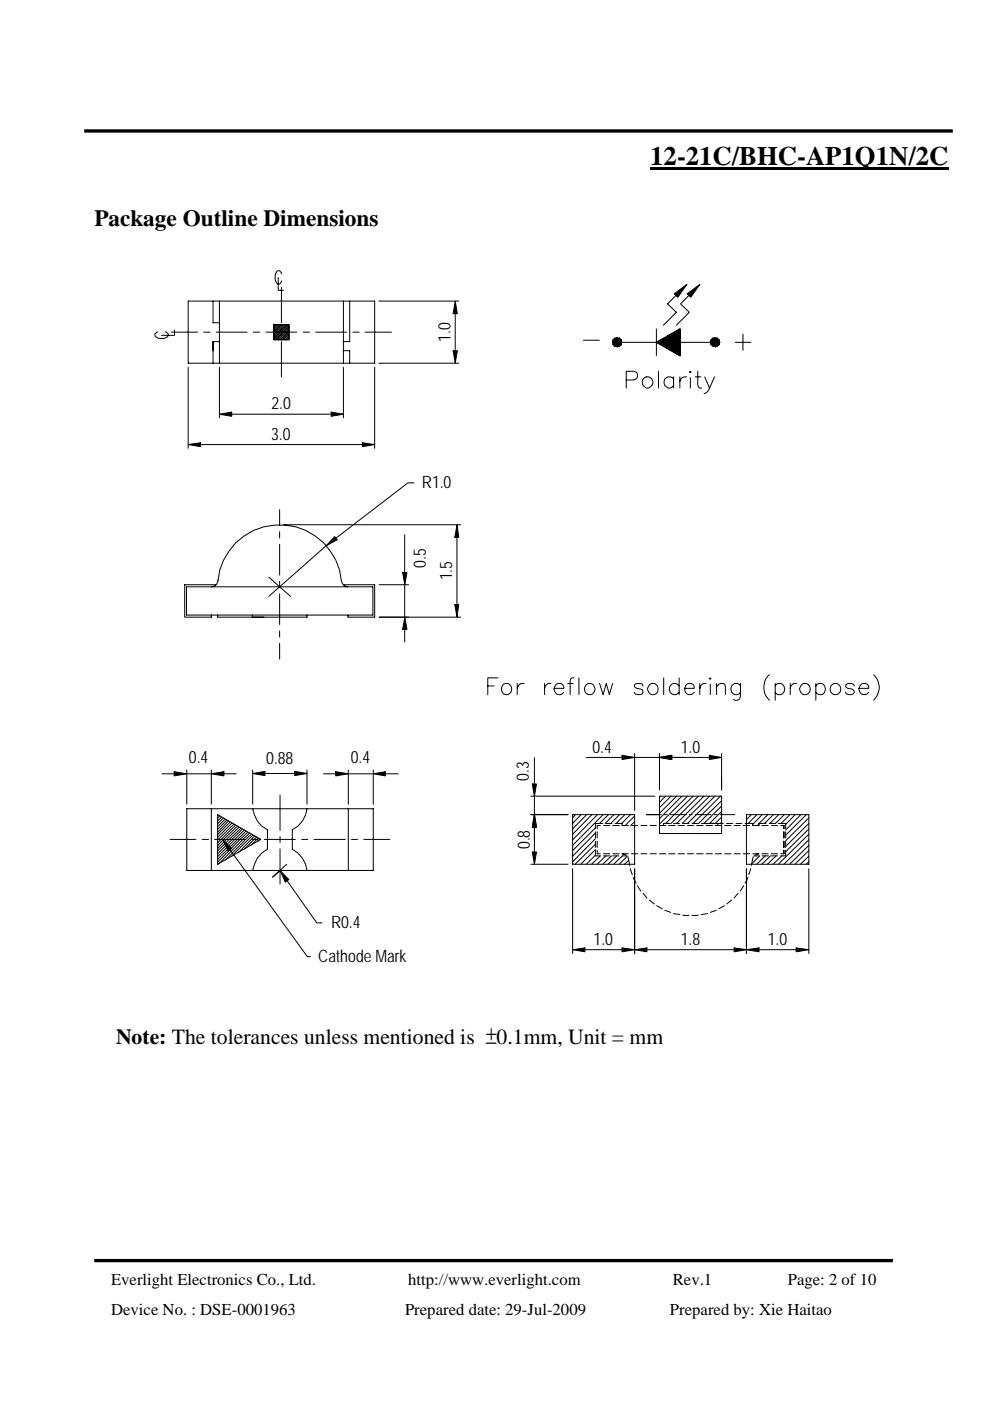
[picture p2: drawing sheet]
<svg xmlns="http://www.w3.org/2000/svg" width="210mm" height="297mm" viewBox="0 0 210 297" stroke-linecap="round" stroke-linejoin="round" font-family="sans-serif">
<path d="M137.9 35.5h63.2v.5h-63.2z" fill="#000"/>
<path d="M17.9 27.8h184.1M20 267.3h169.3" fill="none" stroke="#000" stroke-width=".71" stroke-linecap="butt"/>
<path d="M29 49h163.1v161.2h-163.1z" fill="#fff"/>
<path d="M28.9 49h163.3" fill="none" stroke="#fff" stroke-width=".21"/>
<g fill="none" stroke="#000" stroke-width=".21">
<path d="M59 58.8v2.8h1.1M59.7 58.1a.67 .67 0 0 0-1-.5 1.99 1.99 0 0 0 .2 2.6 .75 .75 0 0 0 .8-.6M33.5 70.4a.67 .67 0 0 0-.5 1 2.03 2.03 0 0 0 2.7-.2 .75 .75 0 0 0-.7-.8M36.3 70.4h5.6M37 70v1.1h-2.8M39.9 63.8h39.5v13.2h-39.5zM39.9 77.9v17.2M43.2 70.4h1.3M45.2 63.8v4.6h1.3M45.8 70.4h6.6M46.5 63.8v13.2M46.5 77.9v10.7"/>
<path d="M46.5 72.4h-1.3v4.6M53.7 70.4h1.4M56.4 70.4h6.5M58 68.8h3.3v3.3h-3.3zM58.1 68.8l-.1 .1M58.5 68.8l-.5 .4M58.8 68.8l-.8 .7M59.1 68.8l-1.1 1.1M59.5 68.8l-1.5 1.5M59.7 61v7.4M59.7 69.8v1.3M59.7 72.4v7.5"/>
<path d="M59.9 68.8l-1.9 1.8M60.2 68.8l-2.2 2.2M60.6 68.8l-2.6 2.5M60.9 68.8l-2.9 2.9M61.2 68.8l-3.2 3.2M61.3 69.1l-3 3M61.3 69.4l-2.7 2.7M61.3 69.8l-2.3 2.3M61.3 70.1l-1.9 2M61.3 70.4l-1.6 1.7M61.3 70.8l-1.3 1.3M61.3 71.2l-.9 .9"/>
<path d="M61.3 71.5l-.5 .6M61.3 71.8l-.2 .3M64.3 70.4h1.3M67 70.4h6.5M72.8 63.8v13.2M72.8 77.9v10.7M72.8 74.4h1.3v2.6M74.1 63.8v8.6h-1.3M74.8 70.4h1.4M77.4 70.4h5.6M79.4 77.9v17.2M80.3 63.8h17"/>
<path d="M80.3 77h17M96.1 74.4h.9l-.5 2.6zM96.5 63.8l.5 2.7h-.9zM96.5 66.5v7.9M123.7 72.1h3.4M129.9 72.6h1l-.9 .5zM130 72.1l.3-.4 .6 .9zM130 72.1l.9 .5h-1zM130 73.1l.9-.5-.6 .8zM130.3 71.7l.6-.1v1zM130.9 72.6l.8-.5 .1 .5zM130.9 71.6l.5 .1-.5 .9z"/>
<path d="M130.9 72.6v.9l-.6-.1zM130.9 72.6l.5 .8-.5 .1zM130.9 72.6l.8 .5-.3 .3zM130.9 72.6h.9l-.1 .5zM130.9 72.6h8.3M131.4 71.7l.3 .4-.8 .5zM139.2 72.6l5-2.9v5.8M139.2 72.6l5 2.9M139.2 69.7v5.8M139.4 72.5l-.2 .1M139.6 72.3l-.3 .3M139.6 78.7v3.6"/>
<path d="M139.9 72.1l-.5 .5M140.2 72l-.7 .7M140.5 71.8l-1 1M140.7 71.7l-1.1 1.1M141 71.5l-1.3 1.4M141.3 71.4l-1.5 1.5M141.5 71.2l-1.7 1.7M141.8 71l-1.9 1.9M142.1 70.9l-2.1 2.1M142.4 70.7l-2.3 2.4M142.7 70.6l-2.6 2.5M142.8 79.9v2.4"/>
<path d="M143 62.3l2.6-2-1.9 2.7zM143 70.4l-2.8 2.8M143.3 70.3l-3 2.9M143.5 70.1l-3.1 3.1M143.8 69.9l-3.4 3.3M144.1 69.8l-3.6 3.5M144.1 79.9v2.4M144.2 72.6h7.9M144.2 69.8l-3.6 3.6M144.2 69.8l-3.5 3.6M144.2 70l-3.5 3.5M144.2 70.1l-3.4 3.4"/>
<path d="M144.2 70.2l-3.3 3.3M144.2 70.4l-3.3 3.1M144.2 70.4l-3.2 3.2M144.2 70.6l-3.1 3.1M144.2 70.7l-3 3M144.2 70.8l-3 3M144.2 70.9l-2.9 2.9M144.2 71l-2.8 2.8M144.2 71.2l-2.7 2.7M144.2 71.4l-2.6 2.6M144.2 71.5l-2.5 2.5M144.2 71.6l-2.4 2.5"/>
<path d="M144.2 71.7l-2.4 2.4M144.2 71.8l-2.3 2.3M144.2 72l-2.2 2.2M144.2 72.1l-2.1 2.1M144.2 72.2l-2.1 2.1M144.2 72.3l-2 2M144.2 72.4l-1.9 2M144.2 72.5l-1.8 1.9M144.2 72.6l-1.8 1.8M144.2 72.8l-1.7 1.7M144.2 72.9l-1.6 1.6M144.2 73l-1.5 1.6"/>
<path d="M144.2 73.1l-1.5 1.5M144.2 73.2l-1.4 1.5M144.2 73.3l-1.3 1.4M144.2 73.5l-1.2 1.2M144.2 73.5l-1.2 1.3M144.2 73.7l-1.1 1.1M144.2 73.8l-1 1.1M144.2 73.9l-.9 1M144.2 74.1l-.9 .9M144.2 74.1l-.8 .9M144.2 74.3l-.7 .7M144.2 74.4l-.6 .7"/>
<path d="M144.2 74.5l-.6 .6M144.2 74.7l-.5 .5M144.2 74.7l-.4 .5M144.2 74.9l-.4 .3M144.2 75l-.3 .2M144.2 75.1l-.2 .2M144.2 75.2l-.1 .2M144.2 75.3l-.1 .1M144.2 75.5h.1M145.6 79.9a1.14 1.14 0 0 0-1.5 1M145.6 60.3l-4.1 4.1 1.9 1.8-2.7 2.8M145.7 62.3l2.7-2-1.9 2.7z"/>
<path d="M146.4 78.7l.1 .2-.1 .1-.2-.1zM147.4 79.9h1.2M147.9 78.7v2.8l.2 .5 .3 .3h.4M148.4 60.3l-4.1 4.1 1.9 1.8-2.8 2.8M149.4 79.9l1.1 2.4 1-2.4M150.6 72.6h1l-.9 .5zM150.7 72.1l.4-.4 .5 .9zM150.7 72.1l.9 .5h-1zM150.7 73.1l.9-.5-.5 .8zM151.1 71.7l.5-.1v1zM151.6 72.6l.9-.5 .1 .5zM151.6 71.6l.5 .1-.5 .9z"/>
<path d="M151.6 72.6v.9l-.5-.1zM151.6 72.6l.5 .8-.5 .1zM151.6 72.6l.9 .5-.4 .3zM151.6 72.6h1l-.1 .5zM152.1 71.7l.4 .4-.9 .5zM155.9 72.6h3.3M157.5 70.9v3.4M39.9 94.3l2.6-.4v.8zM42.5 94.3h34.3M46.5 87.8l2.6-.4v.9zM49.1 87.8h21.1M70.2 87.4l2.6 .4-2.6 .5z"/>
<path d="M76.8 93.9l2.6 .4-2.6 .4zM132.8 80.6h1.5l.6-.3a.92 .92 0 0 0 .2-.9 .92 .92 0 0 0-.8-.7h-1.5v3.6M142.8 80.3a1.15 1.15 0 0 0-1.8 0 1.15 1.15 0 0 0 .3 1.7 .93 .93 0 0 0 1.5-.3M146.4 80.1v2.2M150.5 82.3a1.5 1.5 0 0 1-1.2 1.1M59.3 108.1v3.3M59.3 112.7v1.4M59.3 115.4v6.5M60.2 111.3h37.4M69.2 115.7l-12.2 10.7M71 113.8l.5 .6-2.3 1.3zM85.8 113.4v8"/>
<path d="M87.8 102.4h-1.3l-15.2 11.7M96.9 113.9v14.3M96.9 111.3l.4 2.6h-.9zM39.5 124.4h39.6v6h-39.6zM39.5 124.4v6M44.9 124.4l.7-.2 .4-.4 .2-.7a13.1 13.1 0 0 1 13.1-11.8 13.1 13.1 0 0 1 13.1 11.8l.2 .7 .4 .4 .7 .2M45.8 124h-6.6v6.9h5.6v-.5M46.1 130.4v.5h19v-.5M53.5 130.4v.5M57 122.4l4.6 4M59.3 123.2v1.4M59.3 125.9v6.5"/>
<path d="M59.3 133.8v1.3M59.3 136.4v3.3M72.8 124h6.6v6.9h-5.6v-.5M80.4 124h6.2M80.4 130.9h17.2M85.4 121.4h.9l-.5 2.6zM85.8 124v6.9M85.8 133.5v2.6M85.8 130.9l.5 2.6h-.9zM96.4 128.2h.9l-.4 2.7zM103.4 145.4h1.4M105.6 143.7h-2.2v3.6"/>
<path d="M109.7 144.9v2.4M111.1 144.9a1.15 1.15 0 0 0-1.4 1M115.5 144.9v2.4M116.8 144.9a1.12 1.12 0 0 0-1.3 1M117.5 145.9h2a1.04 1.04 0 0 0-1-1.1 1.04 1.04 0 0 0-1 1.1 1.13 1.13 0 0 0 .7 1.3 1.13 1.13 0 0 0 1.3-.4M120.4 144.9h1.2M121.7 143.7l-.7 .2-.1 .5v2.9M122.7 143.7v3.6M127.1 144.9l.8 2.4 .6-2.4 .7 2.4 .7-2.4M134.6 159.8v12M136.3 145.4l-.1-.3-.5-.2-1.1 .2-.1 .3 .1 .3 1.6 .5 .1 .6-.1 .3-.5 .2-1.1-.2-.1-.3M139.8 159.8v7.7"/>
<path d="M140.7 143.7v3.6M144 145.4a1.15 1.15 0 0 0-1.7-.2 1.15 1.15 0 0 0 0 1.8 1.15 1.15 0 0 0 1.7-.2M144 143.7v3.6M145.2 145.9h2a1.04 1.04 0 0 0-1.2-1 1.04 1.04 0 0 0-.8 1.3 1.08 1.08 0 0 0 .8 1.1 1.08 1.08 0 0 0 1.2-.5M148.4 144.9v2.4M149.7 144.9a1.12 1.12 0 0 0-1.3 1M150.4 143.9l.2-.2 .1 .2-.1 .1zM150.6 145.1v2.2M151.9 145.6l.9-.7 .8 .2 .2 .5v1.7M151.9 144.9v2.4M153 159.8v7.7M157 144.9v2.7l-.2 .5a.95 .95 0 0 1-1.3 .2"/>
<path d="M157 145.4a1.17 1.17 0 0 0-2 .3 1.17 1.17 0 0 0 1.3 1.6l.7-.5M163.2 143.1a3.6 3.6 0 0 0 0 5.4M164.4 145.4a1.16 1.16 0 0 1 2 .4 1.16 1.16 0 0 1-1.4 1.5l-.6-.5M164.4 144.9v3.6M167.6 144.9v2.4M168.9 144.9a1.1 1.1 0 0 0-1.3 1M173 145.4a1.09 1.09 0 0 1 1.3-.4 1.09 1.09 0 0 1 .7 1.2 1.08 1.08 0 0 1-.8 1.1 1.08 1.08 0 0 1-1.2-.5M173 144.9v3.6M181.1 145.4a1.22 1.22 0 0 0-1.7-.3l-.1 .3 .1 .3 1.5 .5 .2 .6a1.24 1.24 0 0 1-1.7 .3l-.1-.3M182.1 145.9h2.1a1.04 1.04 0 0 0-1-1.1 1.04 1.04 0 0 0-1.1 1.1 1.13 1.13 0 0 0 .7 1.3 1.13 1.13 0 0 0 1.4-.4M185.2 143.1a3.6 3.6 0 0 1 0 5.4M34.3 164.1h2.6"/>
<path d="M36 178h5.5M36.9 163.6l2.7 .5-2.7 .4zM39.6 171.5h39.5v13.1h-39.5zM39.6 163.3v7.2M39.6 164.1h5.2M42.9 178h1.3M44.8 164.1l2.7-.5v.9zM44.8 163.3v7.2M44.8 171.5v13.1M45.5 178h6.6M46.1 172.7l9.2 5.3-9.2 5.2zM46.2 172.8l-.1 .1"/>
<path d="M46.6 173l-.5 .5M47 173.2l-.9 .9M47.2 178l1.9 1.9-.7 .5zM47.3 173.5l-1.2 1.1M47.5 164.1h2.6M47.7 173.7l-1.6 1.5M48.1 173.9l-2 1.9M48.5 174.1l-2.4 2.3M48.8 174.3l-2.7 2.6M49.2 174.5l-3.1 3M49.6 174.7l-3.5 3.4M49.9 174.9l-3.8 3.8"/>
<path d="M50.3 175.2l-4.2 4.1M50.7 175.4l-4.6 4.5M51.1 175.6l-5 4.8M51.4 175.8l-5.3 5.2M51.8 176l-5.7 5.6M52.2 176.2l-6.1 6M52.5 176.4l-6.4 6.4M52.9 176.6l-6.5 6.6M53.3 176.9l-5.5 5.5M53.4 178h1.3M53.6 171.5a5.7 5.7 0 0 0 3.1 4.4v4.1a5.9 5.9 0 0 0-3.1 4.6M53.6 164l2.6-.4v.8z"/>
<path d="M53.6 163.3v7.2M53.7 177.1l-4.6 4.4M54 177.2l-3.5 3.6M54.4 177.5l-2.5 2.5M54.8 177.7l-1.5 1.5M55.1 177.9l-.5 .5M56 178h6.6M56.2 164h6.3M59.4 168.6v7.5M59.4 177.4v1.2M59.4 180v7.5M62.5 163.6l2.6 .4-2.6 .4z"/>
<path d="M64 178h1.2M65.1 171.5a5.6 5.6 0 0 1-3.1 4.4v4.1a5.8 5.8 0 0 1 3.1 4.6M65.1 163.3v7.2M66.6 178h6.6M68.6 164.1h2.6M71.2 163.6l2.7 .5-2.7 .4zM73.9 163.3v7.2M73.9 171.5v13.1M73.9 164.1h5.2M74.5 178h1.3M77.1 178h5.5M79.1 164.1l2.6-.5v.9z"/>
<path d="M79.1 163.3v7.2M81.7 164.1h2.7M112.6 172.7h7.8M112.6 168.8h26.3M112.9 166.2h.8l-.4 2.6zM113.3 172.7l.4 2.7h-.8zM113.3 160.7v5.5M113.3 168.8v3.9M113.3 175.4v5.2M121.4 172.7h13.2v10.5h-13.2zM122 172.7l-.6 .7M123.2 172.7l-1.8 1.9"/>
<path d="M124.3 160.6h7.6M124.4 172.7l-3 3.1M125.5 172.7l-4.1 4.2M126.2 176.4v1.3M126.2 178.4v1.3M126.2 175.5l-4.8 4.8M126.2 176.6l-4.8 4.9M126.2 177.8l-4.8 4.9M126.2 179l-4.3 4.2M126.6 176.4v1.3M126.6 178.4v1.3M126.7 172.7l-5.3 5.4"/>
<path d="M127.3 175h-.7v.7M127.8 174.6h-1.6v1.1M127.9 172.7l-6.5 6.5M128 175h1.3M128.4 174.6h1.3M129 172.7l-1.9 1.9M129.9 175h1.4M130.2 172.7l-1.9 1.9M130.4 174.6h1.5v.4h1.3M131.4 172.7l-1.9 1.9M131.9 160.1l2.7 .5-2.7 .4zM132.5 172.7l-1.9 1.9"/>
<path d="M133.7 172.7l-1.9 1.9M133.9 175h1.3M134.6 160.6h5.2M134.6 173l-2.1 2M134.6 174.2l-.9 .8M135.9 175h1.3M137.8 175h1.4M139.8 160.6l2.6-.5v.9zM139.8 172.7h-2.7h3.1M139.8 175h1.4M140 168.8l-.2 .2M140.7 176.7h12.3h-13.2v-7.9h13.2v7.9h-6.5"/>
<path d="M140.9 172.7h.6M141.1 168.8l-1.3 1.3M141.8 175h1.3M142.1 174.6h-1.4v.4M142.1 172.7h3.4M142.3 168.8l-2.5 2.4M142.4 160.6h8M142.8 174.6h1.3M143.5 168.8l-3.7 3.6M143.8 175h1.3M144.6 168.8l-4.8 4.8M144.7 174.6h1.4"/>
<path d="M145.8 168.8l-6 5.9M145.8 175h1.2M146.2 172.7h.5M146.7 174.6h1.4M147 168.8l-5.8 5.8M147.4 172.7h3.3M147.7 175h1.4M148.1 168.8l-5.8 5.8M148.8 174.6h4.6M149.3 168.8l-5.8 5.8M149.7 175h1.3M150.4 160.1l2.6 .5-2.6 .4z"/>
<path d="M150.5 168.8l-5.8 5.8M151.4 172.7h.6M151.6 168.8l-5.8 5.8M151.6 175h1.4M152.2 174.6v.4M152.7 172.7h3.1M152.8 168.8l-5.8 5.8M153 169.8l-4.9 4.8M153 170.9l-3.7 3.7M153 172.1l-2.5 2.5M153 173.2l-1.4 1.4M153 174.3l-.2 .3"/>
<path d="M153.6 175h1.4M154 174.6h1.4M155.7 175h1.2M156 174.6h1.3M157.6 175h1.3M158 174.6h1.6v.4h1.3v-.4M158.3 172.7h13.2v10.5h-13.2zM159.3 172.7l-1 1.1M160.5 172.7l-1.9 1.9M160.9 174.6h1.5M160.9 174.6l-.3 .4M161.5 175h1.4"/>
<path d="M161.6 172.7l-2 2.1M162.8 172.7l-1.9 1.9M163.5 175h1.4M164 172.7l-1.9 1.9M165 174.6h1.6v1.1M165.1 172.7l-1.9 1.9M165.5 175h.7v.7M166.2 176.4v1.3M166.2 178.4v1.3M166.3 172.7l-1.9 1.9h-1.3M166.6 176.4v1.3M166.6 178.4v1.3"/>
<path d="M167.5 172.7l-1.9 1.9M168.6 172.7l-2 2.1M169.8 172.7l-3.2 3.3M171 172.7l-4.4 4.4M171.5 173.4l-4.9 4.9M171.5 174.6l-4.9 4.9M171.5 175.8l-4.9 4.8M171.5 176.9l-6.5 6.3M171.5 178.1l-5.3 5.1M171.5 179.2l-4.1 4M48.7 180.1l16.5 22.7h.6M59.4 184.6l1.8 1.9-.7 .5z"/>
<path d="M60.8 183.2l-3 2.8 1.6-1.4M60.9 186.7l6.3 9h1.1M112.6 183.2h7.8M112.9 180.6h.8l-.4 2.6zM121.4 184.2v18M126.2 180.3v1.2h1.1l-1.9 1.7M126.2 180.1l-3.1 3.1M126.2 181.3l-1.9 1.9M126.6 180.3v.7h.7M128 181h1.3M128 181.5h1.3M128.5 181.5l-1.9 1.7"/>
<path d="M129.6 181.5l-1.8 1.7M129.9 181.5h1.3M129.9 181h1.4M130.8 181.5l-1.9 1.7M131.9 181h1.3M131.9 181.5h1M132 181l.6 .2M132 181.5l-1.9 1.7M133 181.5l-1.7 1.7M133.1 181.7l.4 1.8M133.3 182.4l-.9 .8M133.7 184.2l.3 1.2"/>
<path d="M133.9 181h1.3M134.3 186l.6 1.2M134.6 184.2v18M135.1 187.8l.8 1.1M135.9 181h1.3M136.3 189.4l.9 1M137.7 190.8l1 .9M137.8 181h1.4M139.2 192l1.2 .7M139.8 181h1.4M140.9 193l1.3 .4M141.8 181h1.3"/>
<path d="M142.8 193.7l1.3 .2M143.8 181h1.3M144.7 194l1.4 .1M145.8 181h1.2M147.7 181h1.4M148.1 194l-1.4 .1M149.7 181h1.3M150 193.7l-1.3 .2M151.6 181h1.4M151.9 193l-1.3 .4M153.6 192l-1.2 .7M153.6 181h1.4"/>
<path d="M155.1 190.8l-1 .9M155.7 181h1.2M156.5 189.4l-.8 1M157.6 181h1.3M157.7 187.8l-.8 1.1M158.3 184.2v18M158.6 186l-.6 1.2M159.2 184.2l-.4 1.2M159.6 181h1.3M159.7 181.7l-.4 1.8M160.9 181l-.7 .2M160.9 181.5h-1.1"/>
<path d="M161.1 181.5l-1.7 1.6M161.5 181h1.4M161.6 181.5h1.3M162.3 181.5l-1.9 1.7M163.4 181.5l-1.9 1.7M163.5 181h1.4M163.5 181.5h1.4M164.6 181.5l-1.9 1.7M165.8 181.5l-1.9 1.7M166.2 180.3v.7h-.7M166.6 180.3v1.2h-1.1M171.5 184.2v18"/>
<path d="M171.5 180.3l-3 2.9M171.5 181.5l-1.8 1.7M171.5 182.7l-.6 .5M121.4 201.4l2.6-.4v.8zM124 201.4h7.9M131.9 201l2.7 .4-2.7 .4zM134.6 201.4l2.6-.4v.8zM137.2 201.4h18.5M155.7 201l2.6 .4-2.6 .4zM158.3 201.4l2.6-.4v.8zM160.9 201.4h7.9M168.8 201l2.7 .4-2.7 .4z"/>
<circle cx="137.3" cy="81" r="1.17"/>
<circle cx="107.4" cy="146.1" r="1.17"/>
<circle cx="125" cy="146.1" r="1.17"/>
<circle cx="138.5" cy="146" r="1.17"/>
<circle cx="170.7" cy="146.1" r="1.18"/>
<circle cx="177.1" cy="146.1" r="1.19"/>
</g>
<g fill="#000">
<path d="M96.5 63.8l.5 2.7h-.9zM96.1 74.4h.9l-.5 2.6zM129.9 72.6h1l-.9 .5zM130 72.1l.9 .5h-1zM130 73.1l.9-.5-.6 .8zM130 72.1l.3-.4 .6 .9zM130.9 72.6v.9l-.6-.1zM130.3 71.7l.6-.1v1zM130.9 72.6l.5 .8-.5 .1zM130.9 71.6l.5 .1-.5 .9zM130.9 72.6l.8 .5-.3 .3zM131.4 71.7l.3 .4-.8 .5z"/>
<path d="M130.9 72.6h.9l-.1 .5zM130.9 72.6l.8-.5 .1 .5zM143 62.3l2.6-2-1.9 2.7zM145.7 62.3l2.7-2-1.9 2.7zM150.6 72.6h1l-.9 .5zM150.7 72.1l.9 .5h-1zM150.7 73.1l.9-.5-.5 .8zM150.7 72.1l.4-.4 .5 .9zM151.6 72.6v.9l-.5-.1zM151.1 71.7l.5-.1v1zM151.6 72.6l.5 .8-.5 .1zM151.6 71.6l.5 .1-.5 .9z"/>
<path d="M151.6 72.6l.9 .5-.4 .3zM152.1 71.7l.4 .4-.9 .5zM151.6 72.6h1l-.1 .5zM151.6 72.6l.9-.5 .1 .5zM39.9 94.3l2.6-.4v.8zM46.5 87.8l2.6-.4v.9zM70.2 87.4l2.6 .4-2.6 .5zM76.8 93.9l2.6 .4-2.6 .4zM71 113.8l.5 .6-2.3 1.3zM96.9 111.3l.4 2.6h-.9zM85.4 121.4h.9l-.5 2.6zM85.8 130.9l.5 2.6h-.9z"/>
<path d="M96.4 128.2h.9l-.4 2.7zM36.9 163.6l2.7 .5-2.7 .4zM44.8 164.1l2.7-.5v.9zM53.6 164l2.6-.4v.8zM62.5 163.6l2.6 .4-2.6 .4zM71.2 163.6l2.7 .5-2.7 .4zM79.1 164.1l2.6-.5v.9zM113.3 172.7l.4 2.7h-.8zM112.9 166.2h.8l-.4 2.6zM131.9 160.1l2.7 .5-2.7 .4zM139.8 160.6l2.6-.5v.9zM150.4 160.1l2.6 .5-2.6 .4z"/>
<path d="M47.2 178l1.9 1.9-.7 .5zM59.4 184.6l1.8 1.9-.7 .5zM112.9 180.6h.8l-.4 2.6zM121.4 201.4l2.6-.4v.8zM131.9 201l2.7 .4-2.7 .4zM134.6 201.4l2.6-.4v.8zM155.7 201l2.6 .4-2.6 .4zM158.3 201.4l2.6-.4v.8zM168.8 201l2.7 .4-2.7 .4z"/>
</g>
<text font-size="5.7" x="137.9" y="34.9">12-21C/BHC-AP1Q1N/2C</text>
<text font-size="4.9" x="20" y="47.9">Package Outline Dimensions</text>
<text font-size="4.6" x="24.6" y="221.3">Note: The tolerances unless mentioned is ±0.1mm, Unit = mm</text>
<g font-size="3.6">
<text x="95.5" y="72.4" transform="rotate(-90 95.5 72.4)">1.0</text>
<text x="57.6" y="86.8">2.0</text>
<text x="57.5" y="93.3">3.0</text>
<text x="89.5" y="103.6">R1.0</text>
<text x="90.3" y="120.4" transform="rotate(-90 90.3 120.4)">0.5</text>
<text x="95.8" y="123" transform="rotate(-90 95.8 123)">1.5</text>
<text x="40" y="161.8">0.4</text>
<text x="56.4" y="161.9">0.88</text>
<text x="74.4" y="161.8">0.4</text>
<text x="125.6" y="159.7">0.4</text>
<text x="144.4" y="159.6">1.0</text>
<text x="112.1" y="165.5" transform="rotate(-90 112.1 165.5)">0.3</text>
<text x="112.4" y="180" transform="rotate(-90 112.4 180)">0.8</text>
<text x="70.2" y="196.8">R0.4</text>
<text x="67.5" y="203.9">Cathode Mark</text>
<text x="125.9" y="200.4">1.0</text>
<text x="144.4" y="200.4">1.8</text>
<text x="162.8" y="200.4">1.0</text>
</g>
<g font-size="3.5">
<text x="23.6" y="272.4">Everlight Electronics Co., Ltd.</text>
<text x="86.6" y="272.4">http://www.everlight.com</text>
<text x="142.6" y="272.4">Rev.1</text>
<text x="167" y="272.4">Page: 2 of 10</text>
<text x="23.6" y="278.7">Device No. : DSE-0001963</text>
<text x="85.9" y="278.7">Prepared date: 29-Jul-2009</text>
<text x="142" y="278.7">Prepared by: Xie Haitao</text>
</g>
</svg>
